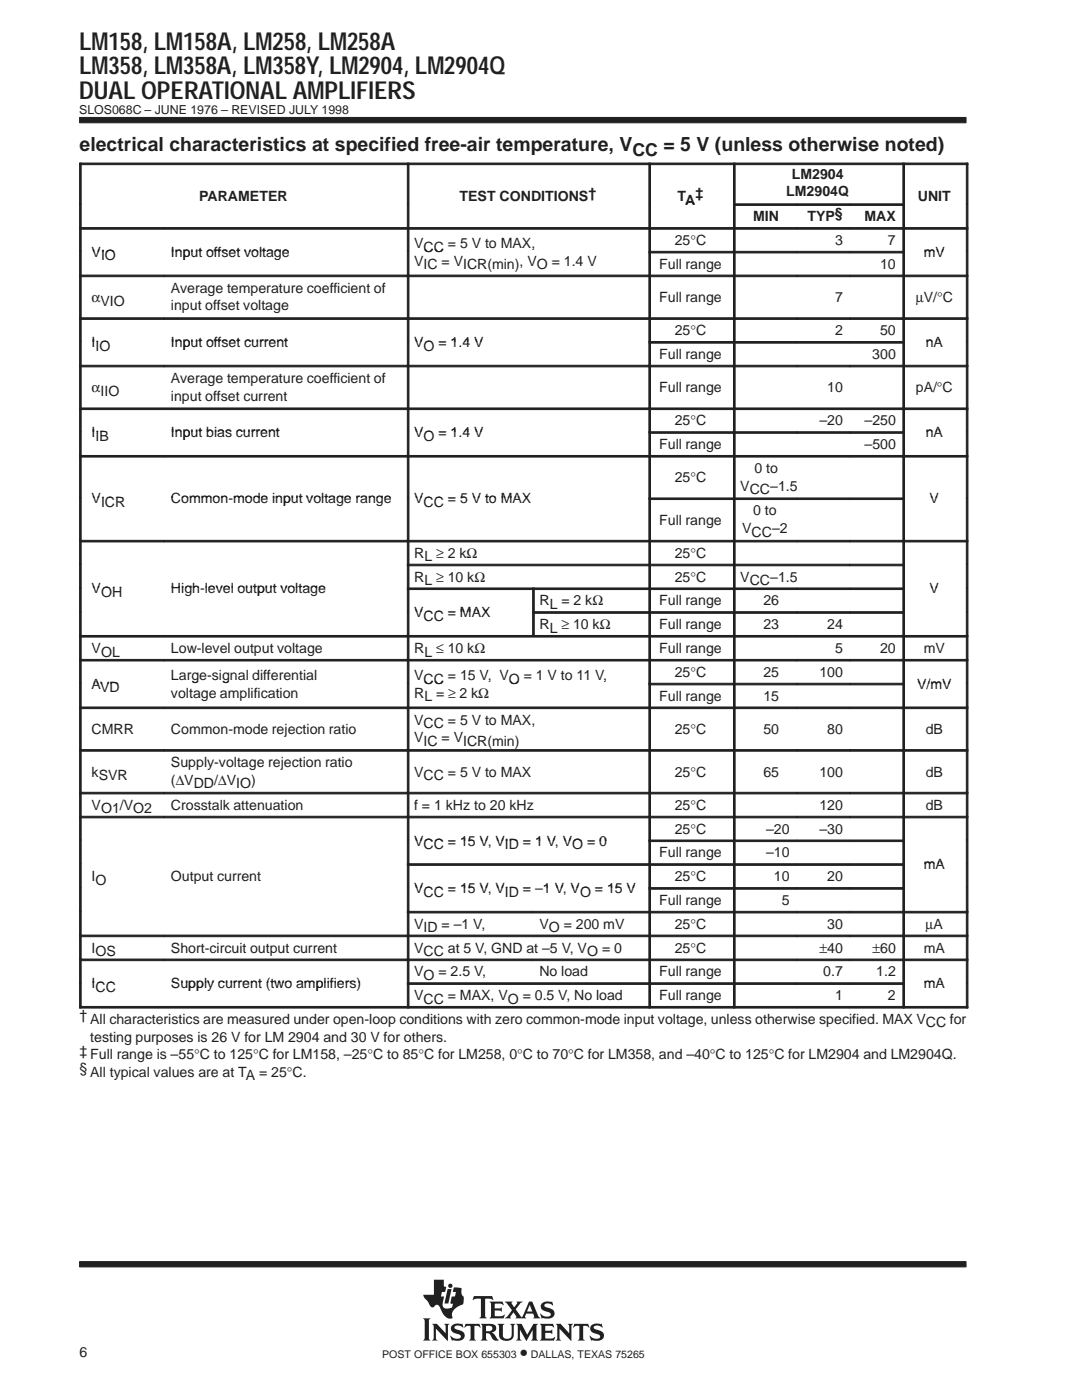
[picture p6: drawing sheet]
<svg xmlns="http://www.w3.org/2000/svg" width="216mm" height="279mm" viewBox="0 0 216 279" stroke-linecap="round" stroke-linejoin="round" font-family="sans-serif">
<g fill="#231f20" stroke="#231f20" stroke-width=".2">
<path d="M15.9 23.4h176.9v1.1h-176.9z" fill-rule="evenodd"/>
<path d="M15.9 251.8h176.9v1h-176.9z" fill-rule="evenodd"/>
</g>
<g fill="#231f20">
<path d="M89.3 257.3h.8l-.6 2.8h-.8z"/>
<path d="M95.9 264.2h2.1a.85 .85 0 0 1 1 .8 .85 .85 0 0 1-.9 .9l.4 .3 .7 1 .4 .2-.2 .1a1.11 1.11 0 0 1-1.4-.9l-.3-.4-.7-.1v1l.3 .4h-1.4l.3-.5v-2.3z" fill-rule="evenodd"/>
<path d="M100.7 259.8h1.6l-.2 .4 .5 .7 .6-.8-.1-.3h1.2l-.5 .3-.9 1.2 1 1.5a.22 .22 0 0 0 .3 0 .22 .22 0 0 0 .1-.2l1.3-2.8h.6l1.2 2.8 .4 .5-1.4-.1a.24 .24 0 0 0 .2-.1 .24 .24 0 0 0 0-.3l-.2-.4h-1.4l-.3 .6 .3 .3h-2.2l.2-.4-.5-.8-.7 .9 .2 .3h-1.3l.5-.4 1-1.2z" fill-rule="evenodd"/>
<path d="M118 264.5a2.12 2.12 0 0 1 1.9-.2l.1-.2 .3 .8-.8-.3h-.7a.35 .35 0 0 0-.3 .2 .35 .35 0 0 0 .2 .4l.5 .2a1.16 1.16 0 0 1 1.2 1.6 1.23 1.23 0 0 1-1.1 .6l-1.1-.1-.2 .1-.4-1 .9 .5 .7 .1a.47 .47 0 0 0 .6-.5 .47 .47 0 0 0-.6-.4 1.29 1.29 0 0 1-1.4-1.5z" fill-rule="evenodd"/>
<path d="M114.6 264.2h2.8l.2 .8-.5-.4h-.6l-.1 .1v2.4l.3 .4h-1.4l.3-.4v-2.4l-.1-.1h-.6l-.6 .4z" fill-rule="evenodd"/>
<path d="M107.7 264.2h2.6l.2 .8-.6-.4-1.1 .1v.9h1l.4-.3v.9l-.3-.2h-1.1v1.1h1.4l.5-.3-.2 .7h-2.8l.3-.5v-2.3z" fill-rule="evenodd"/>
<path d="M110.9 264.2h1l1.7 1.9v-1.5l-.3-.4h1l-.3 .4v3l-2.4-2.4v1.9l.3 .4h-1l.3-.4v-2.5z" fill-rule="evenodd"/>
<path d="M103 264.2h1.1l1.1 2.2 1.2-2.2h.9l-.3 .4v2.5l.4 .4h-1.4l.3-.4v-1.7l-1.3 2.2-1.3-2.3v1.8l.4 .4h-1.1l.3-.5v-2.3z" fill-rule="evenodd"/>
<path d="M90.2 264.5a2.17 2.17 0 0 1 1.9-.2l.1-.2 .3 .8-.8-.3h-.7a.36 .36 0 0 0-.3 .4 .36 .36 0 0 0 .4 .3l.3 .1a1.19 1.19 0 0 1 1.3 1.5l-.1 .1a1.23 1.23 0 0 1-1.1 .6l-1.1-.1-.2 .1-.4-1h.1a1.37 1.37 0 0 0 2.1 .2 .6 .6 0 0 0-.8-.6 1.08 1.08 0 0 1-1-.5 1.08 1.08 0 0 1 0-1.1z" fill-rule="evenodd"/>
<path d="M92.9 264.2h2.8l.2 .8-.5-.4h-.6l-.1 .1v2.4l.3 .4h-1.4l.2-.2 .1-.3v-2.3l-.7-.1-.6 .4z" fill-rule="evenodd"/>
<path d="M99.3 264.2h1.3l-.3 .3 .1 2.2 .2 .4 .8 .1a.73 .73 0 0 0 .7-.8v-1.9l-.3-.3h1l-.3 .3v2a1.56 1.56 0 0 1-1.3 1.1 1.56 1.56 0 0 1-1.5-.6l-.1-2.5z" fill-rule="evenodd"/>
<path d="M86.2 264.2h1l1.7 1.9v-1.5l-.3-.4h1.1l-.3 .3v3.1l-2.4-2.4v1.9l.3 .4h-1.1l.3-.5v-2.3z" fill-rule="evenodd"/>
<path d="M84.4 263.1h1.5l-.3 .3v3.8l.3 .3h-1.5l.3-.5v-3.4z" fill-rule="evenodd"/>
<path d="M94.6 258.7h3.6l.2 .8-.7-.3-.9 .1v3.4l.3 .4h-1.4l.3-.4v-3.4l-1-.1-.7 .2z" fill-rule="evenodd"/>
<path d="M97.7 259.8h2.6l.2 .7-.7-.3h-1.1v.9h1.1l.3-.2v.9l-.3-.2-1.1-.1v1.1l.1 .1h1.3l.5-.4 .1 .1-.2 .7h-2.8l.3-.6v-2.2z" fill-rule="evenodd"/>
<path d="M108.1 260.2l.1-.1a1.87 1.87 0 0 1 1.4-.3l.4 .1 .2-.2 .2 .8-1.1-.4a.44 .44 0 0 0-.7 .4 .44 .44 0 0 0 .6 .4 1.34 1.34 0 0 1 1.4 1.4 1.13 1.13 0 0 1-1.1 .9l-.8-.1a.37 .37 0 0 0-.6 .1l-.3-1 .1-.1 .6 .5 .8 .2a.47 .47 0 0 0 .6-.5 .47 .47 0 0 0-.5-.5h-.2a1.11 1.11 0 0 1-1.2-1.6z" fill-rule="evenodd"/>
<path d="M86.6 255.4h2v1.3l.4 .2-.2 .9h-.6l-.2 .9h.6l-.2 1.1a1.11 1.11 0 0 0 .3 1.3l.6 .1 .9-.3 .2-.7-.5-.1 .2-1.4h.7l.2-.9h-.7l.3-.9 1.5 .2v.9l.1 .5 .3 .2v1a.54 .54 0 0 1-.4 .7l-.4 .2a2.35 2.35 0 0 0-1.5 1.6v.4a.29 .29 0 0 1 .1 .3 .29 .29 0 0 1-.2 .2l-.1 .1a2.21 2.21 0 0 1-2-1.9l-.1-.1a.68 .68 0 0 0-.5-.8 .68 .68 0 0 0-.8 .4 .88 .88 0 0 1-1.1-.8l-.8-1-.2-.6h2.1z" fill-rule="evenodd"/>
<circle cx="89.9" cy="256.6" r=".43"/>
</g>
<g fill="#fff">
<path d="M105.7 260.4l.5 1.3h-1z"/>
<path d="M97 264.7l.6-.1a.56 .56 0 0 1 .7 .5 .56 .56 0 0 1-.7 .6h-.6z" fill-rule="evenodd"/>
</g>
<g fill="#231f20" stroke="#231f20" stroke-width=".2">
<path d="M15.9 32.5h.3v8.2h-.3z" fill-rule="evenodd"/>
<path d="M15.9 32.5h65.4v.4h-65.4z" fill-rule="evenodd"/>
<path d="M81.3 32.5h.3v8.2h-.3z" fill-rule="evenodd"/>
<path d="M81.3 32.5h48.2v.4h-48.2z" fill-rule="evenodd"/>
<path d="M129.5 32.5h.3v8.2h-.3z" fill-rule="evenodd"/>
<path d="M129.5 32.5h16.8v.4h-16.8z" fill-rule="evenodd"/>
<path d="M146.4 32.5h.3v8.2h-.3z" fill-rule="evenodd"/>
<path d="M146.4 32.5h33.7v.4h-33.7z" fill-rule="evenodd"/>
<path d="M180.2 32.5h.3v8.2h-.3z" fill-rule="evenodd"/>
<path d="M192.8 32.5h.3v8.2h-.3z" fill-rule="evenodd"/>
<path d="M180.2 32.5h12.9v.4h-12.9z" fill-rule="evenodd"/>
<path d="M15.9 40.7h.3v4.7h-.3z" fill-rule="evenodd"/>
<path d="M81.3 40.7h.3v4.7h-.3z" fill-rule="evenodd"/>
<path d="M129.5 40.7h.3v4.7h-.3z" fill-rule="evenodd"/>
<path d="M146.4 40.7h.3v4.7h-.3z" fill-rule="evenodd"/>
<path d="M146.4 40.7h12.6v.3h-12.6z" fill-rule="evenodd"/>
<path d="M159 40.7h10.6v.3h-10.6z" fill-rule="evenodd"/>
<path d="M169.6 40.7h10.5v.3h-10.5z" fill-rule="evenodd"/>
<path d="M180.2 40.7h.3v4.7h-.3z" fill-rule="evenodd"/>
<path d="M192.8 40.7h.3v4.7h-.3z" fill-rule="evenodd"/>
<path d="M15.9 45.4h.3v4.7h-.3z" fill-rule="evenodd"/>
<path d="M15.9 45.4h16.8v.3h-16.8z" fill-rule="evenodd"/>
<path d="M32.8 45.4h48.5v.3h-48.5z" fill-rule="evenodd"/>
<path d="M81.3 45.4h.3v4.7h-.3z" fill-rule="evenodd"/>
<path d="M81.3 45.4h48.2v.3h-48.2z" fill-rule="evenodd"/>
<path d="M129.5 45.4h.3v4.7h-.3z" fill-rule="evenodd"/>
<path d="M129.5 45.4h16.8v.3h-16.8z" fill-rule="evenodd"/>
<path d="M146.4 45.4h.3v4.7h-.3z" fill-rule="evenodd"/>
<path d="M146.4 45.4h12.6v.3h-12.6z" fill-rule="evenodd"/>
<path d="M159 45.4h10.6v.3h-10.6z" fill-rule="evenodd"/>
<path d="M169.6 45.4h10.5v.3h-10.5z" fill-rule="evenodd"/>
<path d="M180.2 45.4h.3v4.7h-.3z" fill-rule="evenodd"/>
<path d="M192.8 45.4h.3v4.7h-.3z" fill-rule="evenodd"/>
<path d="M180.2 45.4h12.9v.3h-12.9z" fill-rule="evenodd"/>
<path d="M15.9 50.2h.3v4.7h-.3z" fill-rule="evenodd"/>
<path d="M81.3 50.2h.3v4.7h-.3z" fill-rule="evenodd"/>
<path d="M129.5 50.2h.3v4.7h-.3z" fill-rule="evenodd"/>
<path d="M129.5 50.2h16.8v.3h-16.8z" fill-rule="evenodd"/>
<path d="M146.4 50.2h.3v4.7h-.3z" fill-rule="evenodd"/>
<path d="M146.4 50.2h12.6v.3h-12.6z" fill-rule="evenodd"/>
<path d="M159 50.2h10.6v.3h-10.6z" fill-rule="evenodd"/>
<path d="M169.6 50.2h10.5v.3h-10.5z" fill-rule="evenodd"/>
<path d="M180.2 50.2h.3v4.7h-.3z" fill-rule="evenodd"/>
<path d="M192.8 50.2h.3v4.7h-.3z" fill-rule="evenodd"/>
<path d="M15.9 54.9h.3v8.5h-.3z" fill-rule="evenodd"/>
<path d="M15.9 54.9h16.8v.3h-16.8z" fill-rule="evenodd"/>
<path d="M32.8 54.9h48.5v.3h-48.5z" fill-rule="evenodd"/>
<path d="M81.3 54.9h.3v8.5h-.3z" fill-rule="evenodd"/>
<path d="M81.3 54.9h48.2v.3h-48.2z" fill-rule="evenodd"/>
<path d="M129.5 54.9h.3v8.5h-.3z" fill-rule="evenodd"/>
<path d="M129.5 54.9h16.8v.3h-16.8z" fill-rule="evenodd"/>
<path d="M146.4 54.9h.3v8.5h-.3z" fill-rule="evenodd"/>
<path d="M146.4 54.9h12.6v.3h-12.6z" fill-rule="evenodd"/>
<path d="M159 54.9h10.6v.3h-10.6z" fill-rule="evenodd"/>
<path d="M169.6 54.9h10.5v.3h-10.5z" fill-rule="evenodd"/>
<path d="M180.2 54.9h.3v8.5h-.3z" fill-rule="evenodd"/>
<path d="M192.8 54.9h.3v8.5h-.3z" fill-rule="evenodd"/>
<path d="M180.2 54.9h12.9v.3h-12.9z" fill-rule="evenodd"/>
<path d="M15.9 63.4h.3v4.7h-.3z" fill-rule="evenodd"/>
<path d="M15.9 63.4h16.8v.3h-16.8z" fill-rule="evenodd"/>
<path d="M32.8 63.4h48.5v.3h-48.5z" fill-rule="evenodd"/>
<path d="M81.3 63.4h.3v4.7h-.3z" fill-rule="evenodd"/>
<path d="M81.3 63.4h48.2v.3h-48.2z" fill-rule="evenodd"/>
<path d="M129.5 63.4h.3v4.7h-.3z" fill-rule="evenodd"/>
<path d="M129.5 63.4h16.8v.3h-16.8z" fill-rule="evenodd"/>
<path d="M146.4 63.4h.3v4.7h-.3z" fill-rule="evenodd"/>
<path d="M146.4 63.4h12.6v.3h-12.6z" fill-rule="evenodd"/>
<path d="M159 63.4h10.6v.3h-10.6z" fill-rule="evenodd"/>
<path d="M169.6 63.4h10.5v.3h-10.5z" fill-rule="evenodd"/>
<path d="M180.2 63.4h.3v4.7h-.3z" fill-rule="evenodd"/>
<path d="M192.8 63.4h.3v4.7h-.3z" fill-rule="evenodd"/>
<path d="M180.2 63.4h12.9v.3h-12.9z" fill-rule="evenodd"/>
<path d="M15.9 68.2h.3v4.7h-.3z" fill-rule="evenodd"/>
<path d="M81.3 68.2h.3v4.7h-.3z" fill-rule="evenodd"/>
<path d="M129.5 68.2h.3v4.7h-.3z" fill-rule="evenodd"/>
<path d="M129.5 68.2h16.8v.3h-16.8z" fill-rule="evenodd"/>
<path d="M146.4 68.2h.3v4.7h-.3z" fill-rule="evenodd"/>
<path d="M146.4 68.2h12.6v.3h-12.6z" fill-rule="evenodd"/>
<path d="M159 68.2h10.6v.3h-10.6z" fill-rule="evenodd"/>
<path d="M169.6 68.2h10.5v.3h-10.5z" fill-rule="evenodd"/>
<path d="M180.2 68.2h.3v4.7h-.3z" fill-rule="evenodd"/>
<path d="M192.8 68.2h.3v4.7h-.3z" fill-rule="evenodd"/>
<path d="M15.9 72.9h.3v8.5h-.3z" fill-rule="evenodd"/>
<path d="M15.9 72.9h16.8v.3h-16.8z" fill-rule="evenodd"/>
<path d="M32.8 72.9h48.5v.3h-48.5z" fill-rule="evenodd"/>
<path d="M81.3 72.9h.3v8.5h-.3z" fill-rule="evenodd"/>
<path d="M81.3 72.9h48.2v.3h-48.2z" fill-rule="evenodd"/>
<path d="M129.5 72.9h.3v8.5h-.3z" fill-rule="evenodd"/>
<path d="M129.5 72.9h16.8v.3h-16.8z" fill-rule="evenodd"/>
<path d="M146.4 72.9h.3v8.5h-.3z" fill-rule="evenodd"/>
<path d="M146.4 72.9h12.6v.3h-12.6z" fill-rule="evenodd"/>
<path d="M159 72.9h10.6v.3h-10.6z" fill-rule="evenodd"/>
<path d="M169.6 72.9h10.5v.3h-10.5z" fill-rule="evenodd"/>
<path d="M180.2 72.9h.3v8.5h-.3z" fill-rule="evenodd"/>
<path d="M192.8 72.9h.3v8.5h-.3z" fill-rule="evenodd"/>
<path d="M180.2 72.9h12.9v.3h-12.9z" fill-rule="evenodd"/>
<path d="M15.9 81.4h.3v4.7h-.3z" fill-rule="evenodd"/>
<path d="M15.9 81.4h16.8v.3h-16.8z" fill-rule="evenodd"/>
<path d="M32.8 81.4h48.5v.3h-48.5z" fill-rule="evenodd"/>
<path d="M81.3 81.4h.3v4.7h-.3z" fill-rule="evenodd"/>
<path d="M81.3 81.4h48.2v.3h-48.2z" fill-rule="evenodd"/>
<path d="M129.5 81.4h.3v4.7h-.3z" fill-rule="evenodd"/>
<path d="M129.5 81.4h16.8v.3h-16.8z" fill-rule="evenodd"/>
<path d="M146.4 81.4h.3v4.7h-.3z" fill-rule="evenodd"/>
<path d="M146.4 81.4h12.6v.3h-12.6z" fill-rule="evenodd"/>
<path d="M159 81.4h10.6v.3h-10.6z" fill-rule="evenodd"/>
<path d="M169.6 81.4h10.5v.3h-10.5z" fill-rule="evenodd"/>
<path d="M180.2 81.4h.3v4.7h-.3z" fill-rule="evenodd"/>
<path d="M192.8 81.4h.3v4.7h-.3z" fill-rule="evenodd"/>
<path d="M180.2 81.4h12.9v.3h-12.9z" fill-rule="evenodd"/>
<path d="M15.9 86.2h.3v4.7h-.3z" fill-rule="evenodd"/>
<path d="M81.3 86.2h.3v4.7h-.3z" fill-rule="evenodd"/>
<path d="M129.5 86.2h.3v4.7h-.3z" fill-rule="evenodd"/>
<path d="M129.5 86.2h16.8v.3h-16.8z" fill-rule="evenodd"/>
<path d="M146.4 86.2h.3v4.7h-.3z" fill-rule="evenodd"/>
<path d="M146.4 86.2h12.6v.3h-12.6z" fill-rule="evenodd"/>
<path d="M159 86.2h10.6v.3h-10.6z" fill-rule="evenodd"/>
<path d="M169.6 86.2h10.5v.3h-10.5z" fill-rule="evenodd"/>
<path d="M180.2 86.2h.3v4.7h-.3z" fill-rule="evenodd"/>
<path d="M192.8 86.2h.3v4.7h-.3z" fill-rule="evenodd"/>
<path d="M15.9 90.9h.3v8.5h-.3z" fill-rule="evenodd"/>
<path d="M15.9 90.9h16.8v.3h-16.8z" fill-rule="evenodd"/>
<path d="M32.8 90.9h48.5v.3h-48.5z" fill-rule="evenodd"/>
<path d="M81.3 90.9h.3v8.5h-.3z" fill-rule="evenodd"/>
<path d="M81.3 90.9h48.2v.3h-48.2z" fill-rule="evenodd"/>
<path d="M129.5 90.9h.3v8.5h-.3z" fill-rule="evenodd"/>
<path d="M129.5 90.9h16.8v.3h-16.8z" fill-rule="evenodd"/>
<path d="M146.4 90.9h.3v8.5h-.3z" fill-rule="evenodd"/>
<path d="M146.4 90.9h23.2v.3h-23.2z" fill-rule="evenodd"/>
<path d="M169.6 90.9h10.5v.3h-10.5z" fill-rule="evenodd"/>
<path d="M180.2 90.9h.3v8.5h-.3z" fill-rule="evenodd"/>
<path d="M192.8 90.9h.3v8.5h-.3z" fill-rule="evenodd"/>
<path d="M180.2 90.9h12.9v.3h-12.9z" fill-rule="evenodd"/>
<path d="M15.9 99.4h.3v8.4h-.3z" fill-rule="evenodd"/>
<path d="M81.3 99.4h.3v8.4h-.3z" fill-rule="evenodd"/>
<path d="M129.5 99.4h.3v8.4h-.3z" fill-rule="evenodd"/>
<path d="M129.5 99.4h16.8v.3h-16.8z" fill-rule="evenodd"/>
<path d="M146.4 99.4h.3v8.4h-.3z" fill-rule="evenodd"/>
<path d="M146.4 99.4h12.6v.3h-12.6z" fill-rule="evenodd"/>
<path d="M159 99.4h10.6v.3h-10.6z" fill-rule="evenodd"/>
<path d="M169.6 99.4h10.5v.3h-10.5z" fill-rule="evenodd"/>
<path d="M180.2 99.4h.3v8.4h-.3z" fill-rule="evenodd"/>
<path d="M192.8 99.4h.3v8.4h-.3z" fill-rule="evenodd"/>
<path d="M15.9 107.8h.3v4.8h-.3z" fill-rule="evenodd"/>
<path d="M15.9 107.8h16.8v.4h-16.8z" fill-rule="evenodd"/>
<path d="M32.8 107.8h48.5v.4h-48.5z" fill-rule="evenodd"/>
<path d="M81.3 107.8h.3v4.8h-.3z" fill-rule="evenodd"/>
<path d="M81.3 107.8h48.2v.4h-48.2z" fill-rule="evenodd"/>
<path d="M129.5 107.8h.3v4.8h-.3z" fill-rule="evenodd"/>
<path d="M129.5 107.8h16.8v.4h-16.8z" fill-rule="evenodd"/>
<path d="M146.4 107.8h.3v4.8h-.3z" fill-rule="evenodd"/>
<path d="M146.4 107.8h12.6v.4h-12.6z" fill-rule="evenodd"/>
<path d="M159 107.8h10.6v.4h-10.6z" fill-rule="evenodd"/>
<path d="M169.6 107.8h10.5v.4h-10.5z" fill-rule="evenodd"/>
<path d="M180.2 107.8h.3v4.8h-.3z" fill-rule="evenodd"/>
<path d="M192.8 107.8h.3v4.8h-.3z" fill-rule="evenodd"/>
<path d="M180.2 107.8h12.9v.4h-12.9z" fill-rule="evenodd"/>
<path d="M15.9 112.6h.3v4.7h-.3z" fill-rule="evenodd"/>
<path d="M81.3 112.6h.3v4.7h-.3z" fill-rule="evenodd"/>
<path d="M81.3 112.6h48.2v.3h-48.2z" fill-rule="evenodd"/>
<path d="M129.5 112.6h.3v4.7h-.3z" fill-rule="evenodd"/>
<path d="M129.5 112.6h16.8v.3h-16.8z" fill-rule="evenodd"/>
<path d="M146.4 112.6h.3v4.7h-.3z" fill-rule="evenodd"/>
<path d="M146.4 112.6h23.2v.3h-23.2z" fill-rule="evenodd"/>
<path d="M169.6 112.6h10.5v.3h-10.5z" fill-rule="evenodd"/>
<path d="M180.2 112.6h.3v4.7h-.3z" fill-rule="evenodd"/>
<path d="M192.8 112.6h.3v4.7h-.3z" fill-rule="evenodd"/>
<path d="M15.9 117.3h.3v4.8h-.3z" fill-rule="evenodd"/>
<path d="M81.3 117.3h.3v4.8h-.3z" fill-rule="evenodd"/>
<path d="M81.3 117.3h25v.4h-25z" fill-rule="evenodd"/>
<path d="M106.3 117.3h.3v4.8h-.3z" fill-rule="evenodd"/>
<path d="M106.3 117.3h23.2v.4h-23.2z" fill-rule="evenodd"/>
<path d="M129.5 117.3h.3v4.8h-.3z" fill-rule="evenodd"/>
<path d="M129.5 117.3h16.8v.4h-16.8z" fill-rule="evenodd"/>
<path d="M146.4 117.3h.3v4.8h-.3z" fill-rule="evenodd"/>
<path d="M146.4 117.3h12.6v.4h-12.6z" fill-rule="evenodd"/>
<path d="M159 117.3h10.6v.4h-10.6z" fill-rule="evenodd"/>
<path d="M169.6 117.3h10.5v.4h-10.5z" fill-rule="evenodd"/>
<path d="M180.2 117.3h.3v4.8h-.3z" fill-rule="evenodd"/>
<path d="M192.8 117.3h.3v4.8h-.3z" fill-rule="evenodd"/>
<path d="M15.9 122.1h.3v4.7h-.3z" fill-rule="evenodd"/>
<path d="M81.3 122.1h.3v4.7h-.3z" fill-rule="evenodd"/>
<path d="M106.3 122.1h.3v4.7h-.3z" fill-rule="evenodd"/>
<path d="M106.3 122.1h23.2v.3h-23.2z" fill-rule="evenodd"/>
<path d="M129.5 122.1h.3v4.7h-.3z" fill-rule="evenodd"/>
<path d="M129.5 122.1h16.8v.3h-16.8z" fill-rule="evenodd"/>
<path d="M146.4 122.1h.3v4.7h-.3z" fill-rule="evenodd"/>
<path d="M146.4 122.1h12.6v.3h-12.6z" fill-rule="evenodd"/>
<path d="M159 122.1h10.6v.3h-10.6z" fill-rule="evenodd"/>
<path d="M169.6 122.1h10.5v.3h-10.5z" fill-rule="evenodd"/>
<path d="M180.2 122.1h.3v4.7h-.3z" fill-rule="evenodd"/>
<path d="M192.8 122.1h.3v4.7h-.3z" fill-rule="evenodd"/>
<path d="M15.9 126.8h.3v4.8h-.3z" fill-rule="evenodd"/>
<path d="M15.9 126.8h16.8v.3h-16.8z" fill-rule="evenodd"/>
<path d="M32.8 126.8h48.5v.3h-48.5z" fill-rule="evenodd"/>
<path d="M81.3 126.8h.3v4.8h-.3z" fill-rule="evenodd"/>
<path d="M81.3 126.8h48.2v.3h-48.2z" fill-rule="evenodd"/>
<path d="M129.5 126.8h.3v4.8h-.3z" fill-rule="evenodd"/>
<path d="M129.5 126.8h16.8v.3h-16.8z" fill-rule="evenodd"/>
<path d="M146.4 126.8h.3v4.8h-.3z" fill-rule="evenodd"/>
<path d="M146.4 126.8h12.6v.3h-12.6z" fill-rule="evenodd"/>
<path d="M159 126.8h10.6v.3h-10.6z" fill-rule="evenodd"/>
<path d="M169.6 126.8h10.5v.3h-10.5z" fill-rule="evenodd"/>
<path d="M180.2 126.8h.3v4.8h-.3z" fill-rule="evenodd"/>
<path d="M192.8 126.8h.3v4.8h-.3z" fill-rule="evenodd"/>
<path d="M180.2 126.8h12.9v.3h-12.9z" fill-rule="evenodd"/>
<path d="M15.9 131.6h.3v4.7h-.3z" fill-rule="evenodd"/>
<path d="M15.9 131.6h16.8v.3h-16.8z" fill-rule="evenodd"/>
<path d="M32.8 131.6h48.5v.3h-48.5z" fill-rule="evenodd"/>
<path d="M81.3 131.6h.3v4.7h-.3z" fill-rule="evenodd"/>
<path d="M81.3 131.6h48.2v.3h-48.2z" fill-rule="evenodd"/>
<path d="M129.5 131.6h.3v4.7h-.3z" fill-rule="evenodd"/>
<path d="M129.5 131.6h16.8v.3h-16.8z" fill-rule="evenodd"/>
<path d="M146.4 131.6h.3v4.7h-.3z" fill-rule="evenodd"/>
<path d="M146.4 131.6h12.6v.3h-12.6z" fill-rule="evenodd"/>
<path d="M159 131.6h10.6v.3h-10.6z" fill-rule="evenodd"/>
<path d="M169.6 131.6h10.5v.3h-10.5z" fill-rule="evenodd"/>
<path d="M180.2 131.6h.3v4.7h-.3z" fill-rule="evenodd"/>
<path d="M192.8 131.6h.3v4.7h-.3z" fill-rule="evenodd"/>
<path d="M180.2 131.6h12.9v.3h-12.9z" fill-rule="evenodd"/>
<path d="M15.9 136.4h.3v4.7h-.3z" fill-rule="evenodd"/>
<path d="M81.3 136.4h.3v4.7h-.3z" fill-rule="evenodd"/>
<path d="M129.5 136.4h.3v4.7h-.3z" fill-rule="evenodd"/>
<path d="M129.5 136.4h16.8v.3h-16.8z" fill-rule="evenodd"/>
<path d="M146.4 136.4h.3v4.7h-.3z" fill-rule="evenodd"/>
<path d="M146.4 136.4h12.6v.3h-12.6z" fill-rule="evenodd"/>
<path d="M159 136.4h10.6v.3h-10.6z" fill-rule="evenodd"/>
<path d="M169.6 136.4h10.5v.3h-10.5z" fill-rule="evenodd"/>
<path d="M180.2 136.4h.3v4.7h-.3z" fill-rule="evenodd"/>
<path d="M192.8 136.4h.3v4.7h-.3z" fill-rule="evenodd"/>
<path d="M15.9 141.1h.3v8.5h-.3z" fill-rule="evenodd"/>
<path d="M15.9 141.1h16.8v.3h-16.8z" fill-rule="evenodd"/>
<path d="M32.8 141.1h48.5v.3h-48.5z" fill-rule="evenodd"/>
<path d="M81.3 141.1h.3v8.5h-.3z" fill-rule="evenodd"/>
<path d="M81.3 141.1h48.2v.3h-48.2z" fill-rule="evenodd"/>
<path d="M129.5 141.1h.3v8.5h-.3z" fill-rule="evenodd"/>
<path d="M129.5 141.1h16.8v.3h-16.8z" fill-rule="evenodd"/>
<path d="M146.4 141.1h.3v8.5h-.3z" fill-rule="evenodd"/>
<path d="M146.4 141.1h12.6v.3h-12.6z" fill-rule="evenodd"/>
<path d="M159 141.1h10.6v.3h-10.6z" fill-rule="evenodd"/>
<path d="M169.6 141.1h10.5v.3h-10.5z" fill-rule="evenodd"/>
<path d="M180.2 141.1h.3v8.5h-.3z" fill-rule="evenodd"/>
<path d="M192.8 141.1h.3v8.5h-.3z" fill-rule="evenodd"/>
<path d="M180.2 141.1h12.9v.3h-12.9z" fill-rule="evenodd"/>
<path d="M15.9 149.6h.3v8.5h-.3z" fill-rule="evenodd"/>
<path d="M15.9 149.6h16.8v.3h-16.8z" fill-rule="evenodd"/>
<path d="M32.8 149.6h48.5v.3h-48.5z" fill-rule="evenodd"/>
<path d="M81.3 149.6h.3v8.5h-.3z" fill-rule="evenodd"/>
<path d="M81.3 149.6h48.2v.3h-48.2z" fill-rule="evenodd"/>
<path d="M129.5 149.6h.3v8.5h-.3z" fill-rule="evenodd"/>
<path d="M129.5 149.6h16.8v.3h-16.8z" fill-rule="evenodd"/>
<path d="M146.4 149.6h.3v8.5h-.3z" fill-rule="evenodd"/>
<path d="M146.4 149.6h12.6v.3h-12.6z" fill-rule="evenodd"/>
<path d="M159 149.6h10.6v.3h-10.6z" fill-rule="evenodd"/>
<path d="M169.6 149.6h10.5v.3h-10.5z" fill-rule="evenodd"/>
<path d="M180.2 149.6h.3v8.5h-.3z" fill-rule="evenodd"/>
<path d="M192.8 149.6h.3v8.5h-.3z" fill-rule="evenodd"/>
<path d="M180.2 149.6h12.9v.3h-12.9z" fill-rule="evenodd"/>
<path d="M15.9 158.1h.3v4.8h-.3z" fill-rule="evenodd"/>
<path d="M15.9 158.1h16.8v.3h-16.8z" fill-rule="evenodd"/>
<path d="M32.8 158.1h48.5v.3h-48.5z" fill-rule="evenodd"/>
<path d="M81.3 158.1h.3v4.8h-.3z" fill-rule="evenodd"/>
<path d="M81.3 158.1h48.2v.3h-48.2z" fill-rule="evenodd"/>
<path d="M129.5 158.1h.3v4.8h-.3z" fill-rule="evenodd"/>
<path d="M129.5 158.1h16.8v.3h-16.8z" fill-rule="evenodd"/>
<path d="M146.4 158.1h.3v4.8h-.3z" fill-rule="evenodd"/>
<path d="M146.4 158.1h12.6v.3h-12.6z" fill-rule="evenodd"/>
<path d="M159 158.1h10.6v.3h-10.6z" fill-rule="evenodd"/>
<path d="M169.6 158.1h10.5v.3h-10.5z" fill-rule="evenodd"/>
<path d="M180.2 158.1h.3v4.8h-.3z" fill-rule="evenodd"/>
<path d="M192.8 158.1h.3v4.8h-.3z" fill-rule="evenodd"/>
<path d="M180.2 158.1h12.9v.3h-12.9z" fill-rule="evenodd"/>
<path d="M15.9 162.9h.3v4.7h-.3z" fill-rule="evenodd"/>
<path d="M15.9 162.9h16.8v.3h-16.8z" fill-rule="evenodd"/>
<path d="M32.8 162.9h48.5v.3h-48.5z" fill-rule="evenodd"/>
<path d="M81.3 162.9h.3v4.7h-.3z" fill-rule="evenodd"/>
<path d="M81.3 162.9h48.2v.3h-48.2z" fill-rule="evenodd"/>
<path d="M129.5 162.9h.3v4.7h-.3z" fill-rule="evenodd"/>
<path d="M129.5 162.9h16.8v.3h-16.8z" fill-rule="evenodd"/>
<path d="M146.4 162.9h.3v4.7h-.3z" fill-rule="evenodd"/>
<path d="M146.4 162.9h12.6v.3h-12.6z" fill-rule="evenodd"/>
<path d="M159 162.9h10.6v.3h-10.6z" fill-rule="evenodd"/>
<path d="M169.6 162.9h10.5v.3h-10.5z" fill-rule="evenodd"/>
<path d="M180.2 162.9h.3v4.7h-.3z" fill-rule="evenodd"/>
<path d="M192.8 162.9h.3v4.7h-.3z" fill-rule="evenodd"/>
<path d="M180.2 162.9h12.9v.3h-12.9z" fill-rule="evenodd"/>
<path d="M15.9 167.6h.3v4.8h-.3z" fill-rule="evenodd"/>
<path d="M81.3 167.6h.3v4.8h-.3z" fill-rule="evenodd"/>
<path d="M129.5 167.6h.3v4.8h-.3z" fill-rule="evenodd"/>
<path d="M129.5 167.6h16.8v.4h-16.8z" fill-rule="evenodd"/>
<path d="M146.4 167.6h.3v4.8h-.3z" fill-rule="evenodd"/>
<path d="M146.4 167.6h12.6v.4h-12.6z" fill-rule="evenodd"/>
<path d="M159 167.6h10.6v.4h-10.6z" fill-rule="evenodd"/>
<path d="M169.6 167.6h10.5v.4h-10.5z" fill-rule="evenodd"/>
<path d="M180.2 167.6h.3v4.8h-.3z" fill-rule="evenodd"/>
<path d="M192.8 167.6h.3v4.8h-.3z" fill-rule="evenodd"/>
<path d="M15.9 172.4h.3v4.7h-.3z" fill-rule="evenodd"/>
<path d="M81.3 172.4h.3v4.7h-.3z" fill-rule="evenodd"/>
<path d="M81.3 172.4h48.2v.3h-48.2z" fill-rule="evenodd"/>
<path d="M129.5 172.4h.3v4.7h-.3z" fill-rule="evenodd"/>
<path d="M129.5 172.4h16.8v.3h-16.8z" fill-rule="evenodd"/>
<path d="M146.4 172.4h.3v4.7h-.3z" fill-rule="evenodd"/>
<path d="M146.4 172.4h12.6v.3h-12.6z" fill-rule="evenodd"/>
<path d="M159 172.4h10.6v.3h-10.6z" fill-rule="evenodd"/>
<path d="M169.6 172.4h10.5v.3h-10.5z" fill-rule="evenodd"/>
<path d="M180.2 172.4h.3v4.7h-.3z" fill-rule="evenodd"/>
<path d="M192.8 172.4h.3v4.7h-.3z" fill-rule="evenodd"/>
<path d="M15.9 177.1h.3v4.8h-.3z" fill-rule="evenodd"/>
<path d="M81.3 177.1h.3v4.8h-.3z" fill-rule="evenodd"/>
<path d="M129.5 177.1h.3v4.8h-.3z" fill-rule="evenodd"/>
<path d="M129.5 177.1h16.8v.4h-16.8z" fill-rule="evenodd"/>
<path d="M146.4 177.1h.3v4.8h-.3z" fill-rule="evenodd"/>
<path d="M146.4 177.1h12.6v.4h-12.6z" fill-rule="evenodd"/>
<path d="M159 177.1h10.6v.4h-10.6z" fill-rule="evenodd"/>
<path d="M169.6 177.1h10.5v.4h-10.5z" fill-rule="evenodd"/>
<path d="M180.2 177.1h.3v4.8h-.3z" fill-rule="evenodd"/>
<path d="M192.8 177.1h.3v4.8h-.3z" fill-rule="evenodd"/>
<path d="M15.9 181.9h.3v4.7h-.3z" fill-rule="evenodd"/>
<path d="M81.3 181.9h.3v4.7h-.3z" fill-rule="evenodd"/>
<path d="M81.3 181.9h25v.3h-25z" fill-rule="evenodd"/>
<path d="M106.3 181.9h23.2v.3h-23.2z" fill-rule="evenodd"/>
<path d="M129.5 181.9h.3v4.7h-.3z" fill-rule="evenodd"/>
<path d="M129.5 181.9h16.8v.3h-16.8z" fill-rule="evenodd"/>
<path d="M146.4 181.9h.3v4.7h-.3z" fill-rule="evenodd"/>
<path d="M146.4 181.9h12.6v.3h-12.6z" fill-rule="evenodd"/>
<path d="M159 181.9h10.6v.3h-10.6z" fill-rule="evenodd"/>
<path d="M169.6 181.9h10.5v.3h-10.5z" fill-rule="evenodd"/>
<path d="M180.2 181.9h.3v4.7h-.3z" fill-rule="evenodd"/>
<path d="M192.8 181.9h.3v4.7h-.3z" fill-rule="evenodd"/>
<path d="M180.2 181.9h12.9v.3h-12.9z" fill-rule="evenodd"/>
<path d="M15.9 186.6h.3v4.8h-.3z" fill-rule="evenodd"/>
<path d="M15.9 186.6h16.8v.3h-16.8z" fill-rule="evenodd"/>
<path d="M32.8 186.6h48.5v.3h-48.5z" fill-rule="evenodd"/>
<path d="M81.3 186.6h.3v4.8h-.3z" fill-rule="evenodd"/>
<path d="M81.3 186.6h48.2v.3h-48.2z" fill-rule="evenodd"/>
<path d="M129.5 186.6h.3v4.8h-.3z" fill-rule="evenodd"/>
<path d="M129.5 186.6h16.8v.3h-16.8z" fill-rule="evenodd"/>
<path d="M146.4 186.6h.3v4.8h-.3z" fill-rule="evenodd"/>
<path d="M146.4 186.6h12.6v.3h-12.6z" fill-rule="evenodd"/>
<path d="M159 186.6h10.6v.3h-10.6z" fill-rule="evenodd"/>
<path d="M169.6 186.6h10.5v.3h-10.5z" fill-rule="evenodd"/>
<path d="M180.2 186.6h.3v4.8h-.3z" fill-rule="evenodd"/>
<path d="M192.8 186.6h.3v4.8h-.3z" fill-rule="evenodd"/>
<path d="M180.2 186.6h12.9v.3h-12.9z" fill-rule="evenodd"/>
<path d="M15.9 191.4h.3v4.7h-.3z" fill-rule="evenodd"/>
<path d="M15.9 191.4h16.8v.3h-16.8z" fill-rule="evenodd"/>
<path d="M32.8 191.4h48.5v.3h-48.5z" fill-rule="evenodd"/>
<path d="M81.3 191.4h.3v4.7h-.3z" fill-rule="evenodd"/>
<path d="M81.3 191.4h25v.3h-25z" fill-rule="evenodd"/>
<path d="M106.3 191.4h23.2v.3h-23.2z" fill-rule="evenodd"/>
<path d="M129.5 191.4h.3v4.7h-.3z" fill-rule="evenodd"/>
<path d="M129.5 191.4h16.8v.3h-16.8z" fill-rule="evenodd"/>
<path d="M146.4 191.4h.3v4.7h-.3z" fill-rule="evenodd"/>
<path d="M146.4 191.4h12.6v.3h-12.6z" fill-rule="evenodd"/>
<path d="M159 191.4h10.6v.3h-10.6z" fill-rule="evenodd"/>
<path d="M169.6 191.4h10.5v.3h-10.5z" fill-rule="evenodd"/>
<path d="M180.2 191.4h.3v4.7h-.3z" fill-rule="evenodd"/>
<path d="M192.8 191.4h.3v4.7h-.3z" fill-rule="evenodd"/>
<path d="M180.2 191.4h12.9v.3h-12.9z" fill-rule="evenodd"/>
<path d="M15.9 196.1h.3v5.1h-.3z" fill-rule="evenodd"/>
<path d="M15.9 200.9h16.8v.3h-16.8z" fill-rule="evenodd"/>
<path d="M32.8 200.9h48.5v.3h-48.5z" fill-rule="evenodd"/>
<path d="M81.3 196.1h.3v5.1h-.3z" fill-rule="evenodd"/>
<path d="M81.3 196.1h48.2v.4h-48.2z" fill-rule="evenodd"/>
<path d="M81.3 200.9h48.2v.3h-48.2z" fill-rule="evenodd"/>
<path d="M129.5 196.1h.3v5.1h-.3z" fill-rule="evenodd"/>
<path d="M129.5 196.1h16.8v.4h-16.8z" fill-rule="evenodd"/>
<path d="M129.5 200.9h16.8v.3h-16.8z" fill-rule="evenodd"/>
<path d="M146.4 196.1h.3v5.1h-.3z" fill-rule="evenodd"/>
<path d="M146.4 196.1h12.6v.4h-12.6z" fill-rule="evenodd"/>
<path d="M146.4 200.9h12.6v.3h-12.6z" fill-rule="evenodd"/>
<path d="M159 196.1h10.6v.4h-10.6z" fill-rule="evenodd"/>
<path d="M159 200.9h10.6v.3h-10.6z" fill-rule="evenodd"/>
<path d="M169.6 196.1h10.5v.4h-10.5z" fill-rule="evenodd"/>
<path d="M169.6 200.9h10.5v.3h-10.5z" fill-rule="evenodd"/>
<path d="M180.2 196.1h.3v5.1h-.3z" fill-rule="evenodd"/>
<path d="M192.8 196.1h.3v5.1h-.3z" fill-rule="evenodd"/>
<path d="M180.2 200.9h12.9v.3h-12.9z" fill-rule="evenodd"/>
</g>
<g font-size="4.9" fill="#231f20">
<text x="15.8" y="9.9">LM158, LM158A, LM258, LM258A</text>
<text x="15.8" y="14.8">LM358, LM358A, LM358Y, LM2904, LM2904Q</text>
<text x="15.8" y="19.7">DUAL OPERATIONAL AMPLIFIERS</text>
</g>
<text font-size="3.9" fill="#231f20" x="15.9" y="30.2">electrical characteristics at specified free-air temperature, V</text>
<g font-size="3.5" fill="#231f20">
<text x="126.2" y="31.1">CC = 5 V (unless otherwise noted)</text>
<text x="103.7" y="271">•</text>
</g>
<g font-size="2.8" fill="#231f20">
<text x="158" y="35.7">LM2904</text>
<text x="39.7" y="40.1">PARAMETER</text>
<text x="91.7" y="40.2">TEST CONDITIONS†</text>
<text x="135.2" y="40.2">TA‡</text>
<text x="156.9" y="39.2">LM2904Q</text>
<text x="183.1" y="40.1">UNIT</text>
<text x="150.3" y="44.2">MIN</text>
<text x="161.1" y="44.2">TYP§</text>
<text x="172.5" y="44.2">MAX</text>
<text x="18.3" y="51.3">VIO</text>
<text x="34.1" y="51.3">Input offset voltage</text>
<text x="82.6" y="49.6">VCC = 5 V to MAX,,</text>
<text x="82.6" y="53.1">VIC = VICR(min), VO = 1.4 V</text>
<text x="84.5" y="50.3">CC</text>
<text x="131.5" y="53.6">Full range</text>
<text x="134.6" y="48.9">25°C</text>
<text x="166.6" y="48.9">3</text>
<text x="175.6" y="53.6">10</text>
<text x="177.2" y="48.9">7</text>
<text x="184.3" y="51.3">mV</text>
<text x="34.1" y="58.4">Average temperature coefficient of</text>
<text x="18.3" y="60.3">αVIO</text>
<text x="34.1" y="61.9">input offset voltage</text>
<text x="131.5" y="60.3">Full range</text>
<text x="166.6" y="60.3">7</text>
<text x="182.7" y="60.3">µV/°C</text>
<text x="18.3" y="69.3">IIO</text>
<text x="34.1" y="69.3">Input offset current</text>
<text x="82.6" y="69.3">VO = 1.4 V</text>
<text x="82.6" y="69.3">VO = 1 4 V</text>
<text x="131.5" y="71.6">Full range</text>
<text x="134.6" y="66.9">25°C</text>
<text x="166.6" y="66.9">2</text>
<text x="174.1" y="71.6">300</text>
<text x="175.6" y="66.9">50</text>
<text x="184.7" y="69.3">nA</text>
<text x="34.1" y="76.4">Average temperature coefficient of</text>
<text x="18.3" y="78.3">αIIO</text>
<text x="34.1" y="79.9">input offset current</text>
<text x="131.5" y="78.3">Full range</text>
<text x="165.1" y="78.3">10</text>
<text x="182.7" y="78.3">pA/°C</text>
<text x="18.3" y="87.3">IIB</text>
<text x="34.1" y="87.3">Input bias current</text>
<text x="82.6" y="87.3">VO = 1.4 V</text>
<text x="82.6" y="87.3">VO = 1 4 V</text>
<text x="131.5" y="89.6">Full range</text>
<text x="134.6" y="84.9">25°C</text>
<text x="163.5" y="84.9">–20</text>
<text x="172.5" y="84.9">–250</text>
<text x="172.5" y="89.6">–500</text>
<text x="184.7" y="87.3">nA</text>
<text x="150.5" y="94.4">0 to</text>
<text x="18.3" y="100.5">VICR</text>
<text x="34.1" y="100.5">Common mode input voltage range</text>
<text x="34.1" y="100.5">Common-mode input voltage range</text>
<text x="82.6" y="100.5">VCC = 5 V to MAX</text>
<text x="134.6" y="96.2">25°C</text>
<text x="147.7" y="97.9">VCC–1.5</text>
<text x="185.5" y="100.5">V</text>
<text x="131.5" y="104.7">Full range</text>
<text x="148.1" y="106.4">VCC–2</text>
<text x="150.3" y="102.9">0 to</text>
<text x="82.6" y="111.3">RL ≥ 2 kΩ</text>
<text x="134.6" y="111.3">25°C</text>
<text x="18.3" y="118.4">VOH</text>
<text x="34.1" y="118.4">High level output voltage</text>
<text x="34.1" y="118.4">High-level output voltage</text>
<text x="82.6" y="116.1">RL ≥ 10 kΩ</text>
<text x="134.6" y="116.1">25°C</text>
<text x="147.7" y="116.1">VCC–1.5</text>
<text x="185.5" y="118.4">V</text>
<text x="82.6" y="123.2">VCC = MAX</text>
<text x="107.6" y="120.8">RL = 2 kΩ</text>
<text x="107.6" y="125.6">RL ≥ 10 kΩ</text>
<text x="131.5" y="120.8">Full range</text>
<text x="131.5" y="125.6">Full range</text>
<text x="152.3" y="120.8">26</text>
<text x="152.3" y="125.6">23</text>
<text x="165.1" y="125.6">24</text>
<text x="18.3" y="130.3">VOL</text>
<text x="34.1" y="130.3">Low-level output voltage</text>
<text x="82.6" y="130.3">RL ≤ 10 kΩ</text>
<text x="131.5" y="130.3">Full range</text>
<text x="166.6" y="130.3">5</text>
<text x="175.6" y="130.3">20</text>
<text x="184.3" y="130.3">mV</text>
<text x="18.3" y="137.4">AVD</text>
<text x="34.1" y="135.7">Large-signal differential</text>
<text x="38.2" y="135.8">g</text>
<text x="44.3" y="135.8">g</text>
<text x="82.6" y="135.7">VCC = 15 V, VO = 1 V to 11 V,,</text>
<text x="84.5" y="136.5">CC</text>
<text x="97.3" y="135.8">,</text>
<text x="101.5" y="136.5">O</text>
<text x="134.6" y="135.1">25°C</text>
<text x="152.3" y="135.1">25</text>
<text x="163.5" y="135.1">100</text>
<text x="183" y="137.4">V/mV</text>
<text x="34.1" y="139.3">voltage amplification</text>
<text x="82.6" y="139.3">RL = ≥ 2 kΩ</text>
<text x="131.5" y="139.8">Full range</text>
<text x="152.3" y="139.8">15</text>
<text x="18.3" y="146.5">CMRR</text>
<text x="34.1" y="146.5">Common-mode rejection ratio</text>
<text x="82.6" y="144.6">VCC = 5 V to MAX,</text>
<text x="82.6" y="148.1">VIC = VICR(min)</text>
<text x="134.6" y="146.5">25°C</text>
<text x="152.3" y="146.5">50</text>
<text x="165.1" y="146.5">80</text>
<text x="184.7" y="146.5">dB</text>
<text x="18.3" y="155">kSVR</text>
<text x="34.1" y="153.1">Supply-voltage rejection ratio</text>
<text x="82.6" y="155">VCC = 5 V to MAX</text>
<text x="134.6" y="155">25°C</text>
<text x="152.3" y="155">65</text>
<text x="163.5" y="155">100</text>
<text x="184.7" y="155">dB</text>
<text x="18.3" y="161.6">VO1/VO2</text>
<text x="34.1" y="156.6">(∆VDD/∆VIO)</text>
<text x="34.1" y="161.6">Crosstalk attenuation</text>
<text x="82.6" y="161.6">f = 1 kHz to 20 kHz</text>
<text x="134.6" y="161.6">25°C</text>
<text x="163.5" y="161.6">120</text>
<text x="184.7" y="161.6">dB</text>
<text x="134.6" y="166.4">25°C</text>
<text x="152.9" y="166.4">–20</text>
<text x="163.5" y="166.4">–30</text>
<text x="82.6" y="168.7">VCC = 15 V, VID = 1 V, VO = 0</text>
<text x="82.6" y="168.7">VCC = 15 V VID = 1 V VO = 0</text>
<text x="131.5" y="171.1">Full range</text>
<text x="152.9" y="171.1">–10</text>
<text x="184.3" y="173.5">mA</text>
<text x="18.3" y="175.8">IO</text>
<text x="34.1" y="175.8">Output current</text>
<text x="82.6" y="178.2">VCC = 15 V, VID = –1 V, V</text>
<text x="82.6" y="178.2">VCC = 15 V VID =</text>
<text x="108.3" y="178.2">1 V VO = 15 V</text>
<text x="115.7" y="178.9">O</text>
<text x="118.7" y="178.2">= 15 V</text>
<text x="134.6" y="175.9">25°C</text>
<text x="154.4" y="175.9">10</text>
<text x="165.1" y="175.9">20</text>
<text x="82.6" y="185.4">VID = –1 V,</text>
<text x="107.6" y="185.4">VO = 200 mV</text>
<text x="131.5" y="180.6">Full range</text>
<text x="134.6" y="185.4">25°C</text>
<text x="156" y="180.6">5</text>
<text x="165.1" y="185.4">30</text>
<text x="184.7" y="185.4">µA</text>
<text x="18.3" y="190.1">IOS</text>
<text x="34.1" y="190.1">Short-circuit output current</text>
<text x="82.6" y="190.1">VCC at 5 V, GND at –5 V, VO = 0</text>
<text x="134.6" y="190.1">25°C</text>
<text x="163.5" y="190.1">±40</text>
<text x="174.1" y="190.1">±60</text>
<text x="184.3" y="190.1">mA</text>
<text x="18.3" y="197.2">ICC</text>
<text x="34.1" y="197.2">Supply current (two amplifiers)</text>
<text x="82.6" y="194.9">VO = 2.5 V,</text>
<text x="107.6" y="194.9">No load</text>
<text x="131.5" y="194.9">Full range</text>
<text x="164.3" y="194.9">0.7</text>
<text x="174.8" y="194.9">1.2</text>
<text x="184.3" y="197.2">mA</text>
<text x="15.9" y="203.6">† All characteristics are measured under open-loop conditions with zero common-mode input voltage, unless otherwise specified. MAX V</text>
<text x="82.6" y="199.6">VCC = MAX, VO = 0.5 V, No load</text>
<text x="131.5" y="199.6">Full range</text>
<text x="166.6" y="199.6">1</text>
<text x="177.2" y="199.6">2</text>
<text x="18" y="207.9">testing purposes is 26 V for LM 2904 and 30 V for others.</text>
<text x="184.7" y="205">CC for</text>
<text x="15.9" y="210.7">‡ Full range is –55°C to 125°C for LM158, –25°C to 85°C for LM258, 0°C to 70°C for LM358, and –40°C to 125°C for LM2904 and LM2904Q.</text>
<text x="15.9" y="214.2">§ All typical values are at T</text>
<text x="49.1" y="215.6">A = 25°C.</text>
<text x="15.9" y="270.7">6</text>
</g>
<text font-size="2.5" fill="#231f20" x="15.8" y="22.7">SLOS068C – JUNE 1976 – REVISED JULY 1998</text>
<g font-size="2.1" fill="#231f20">
<text x="76.3" y="271">POST OFFICE BOX 655303</text>
<text x="105.9" y="271">DALLAS, TEXAS 75265</text>
</g>
</svg>
